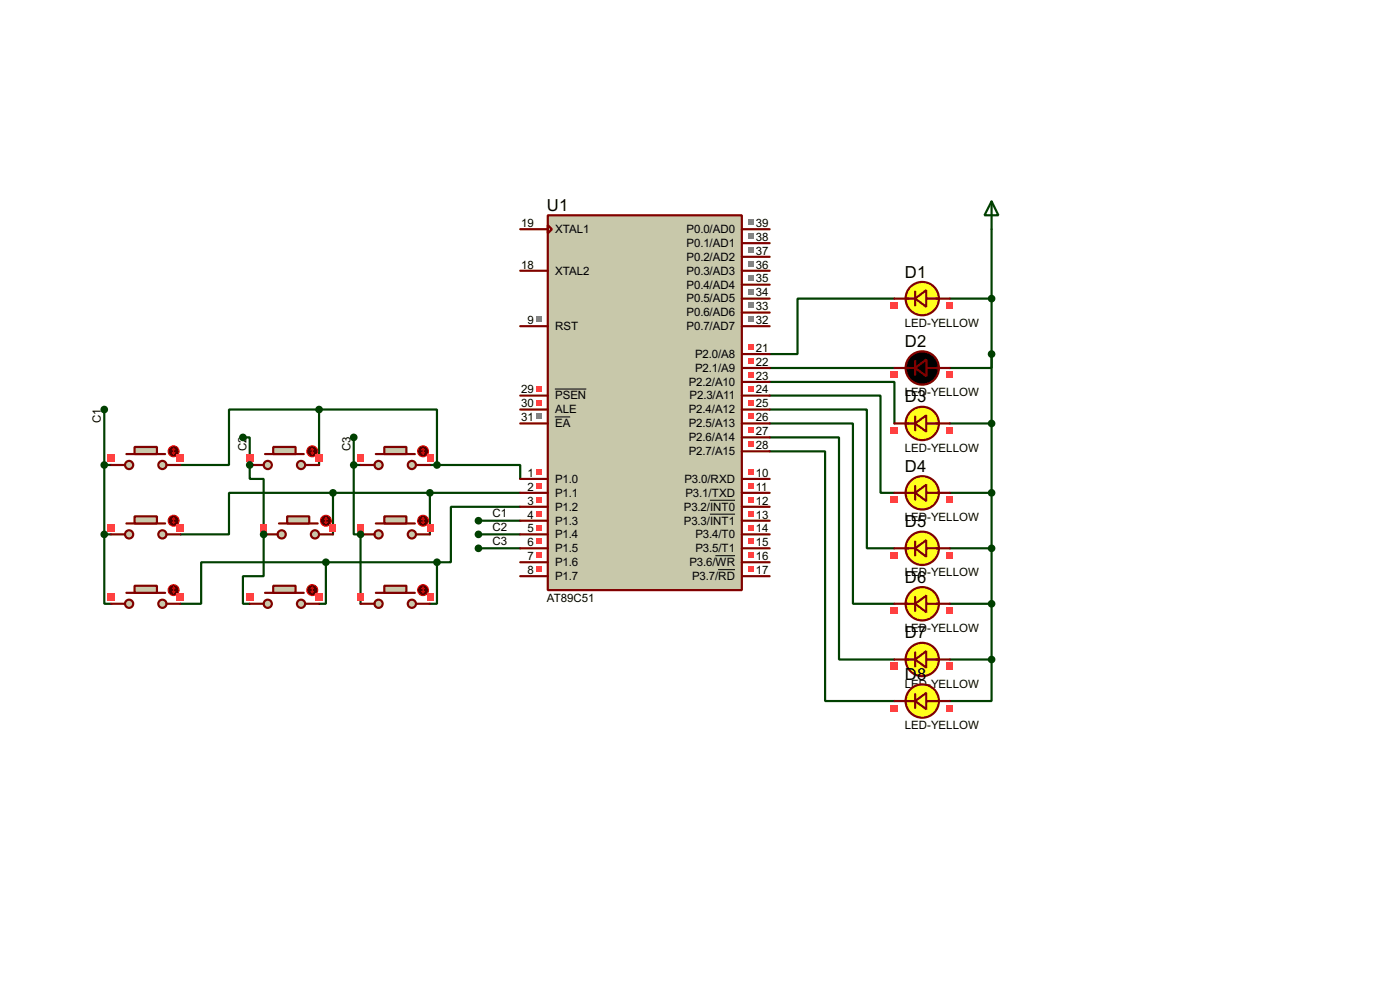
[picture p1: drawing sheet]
<svg xmlns="http://www.w3.org/2000/svg" width="256mm" height="180mm" viewBox="0 0 256 180" stroke-linecap="round" stroke-linejoin="round" font-family="sans-serif">
<g fill="none" stroke="#004000" stroke-width=".4">
<path d="M163.9 54.7h-17.8v10.1h-5.1M174 54.7h7.7M181.7 42v78.7M19.1 75v22.8M58.5 75h-16.5v10.1h-8.9M58.5 75h21.6v10.1M58.5 75v10.1M141 69.9h22.9v7.6M141 72.4h20.3v17.8h2.6M141 75h17.8v25.4h5.1M141 77.5h15.3v33h7.6M141 67.4h22.9"/>
<path d="M174 77.5h7.7M181.7 64.8v2.6h-7.7M19.1 97.8v12.7h1.3M19.1 85.1h1.3M19.1 97.8h1.3M61 90.2h-19v7.6h-8.9M61 90.2h34.3M61 90.2v7.6M78.8 85.1h1.3M78.8 90.2v7.6M80.1 85.1h15.2v2.6M95.3 92.8h-12.7v10.1h-2.5"/>
<path d="M141 80.1h12.7v40.6h10.2M141 82.6h10.2v45.7h12.7M174 90.2h7.7M59.7 102.9h-22.8v7.6h-3.8M59.7 102.9v7.6h-1.2M59.7 102.9h20.4M80.1 102.9v7.6h-1.3M174 100.4h7.7M174 110.5h7.7M174 120.7h7.7M181.7 120.7v7.6h-7.7"/>
</g>
<circle cx="48.3" cy="97.8" r=".2" fill="#004000"/>
<path d="M45.8 85.1v2.6h2.5v17.8h-3.8v5h1.3" fill="none" stroke="#004000" stroke-width=".4"/>
<circle cx="45.8" cy="85.1" r=".2" fill="#004000"/>
<path d="M44.5 80.1h1.3v5M64.8 85.1v12.7h1.3M64.8 85.1h1.3M64.8 80.1v5" fill="none" stroke="#004000" stroke-width=".4"/>
<circle cx="66.1" cy="97.8" r=".2" fill="#004000"/>
<path d="M66.1 97.8v12.7M87.7 95.3h7.6M87.7 97.8h7.6M87.7 100.4h7.6" fill="none" stroke="#004000" stroke-width=".4"/>
<path d="M100.4 39.4h35.5v68.6h-35.5z" fill="#c8c8aa" stroke="#800000" stroke-width=".4"/>
<g fill="none" stroke="#800000" stroke-width=".4">
<path d="M95.3 49.6h5.1M95.3 42h5.1M95.3 59.7h5.1M100.4 41.2l.7 .8-.7 .7zM135.9 49.6h5.1M135.9 42h5.1M135.9 59.7h5.1M135.9 44.5h5.1M135.9 47h5.1M135.9 52.1h5.1M135.9 54.7h5.1M135.9 57.2h5.1"/>
<path d="M95.3 75h5.1M95.3 77.5h5.1M95.3 72.4h5.1M135.9 75h5.1M135.9 77.5h5.1M135.9 72.4h5.1M135.9 64.8h5.1M135.9 67.4h5.1M135.9 69.9h5.1M95.3 87.7h5.1M95.3 90.2h5.1M95.3 92.8h5.1"/>
<path d="M95.3 95.3h5.1M95.3 97.8h5.1M135.9 87.7h5.1M135.9 90.2h5.1M135.9 92.8h5.1M135.9 95.3h5.1M135.9 97.8h5.1M135.9 82.6h5.1M135.9 80.1h5.1M95.3 100.4h5.1M95.3 102.9h5.1M95.3 105.5h5.1"/>
<path d="M135.9 100.4h5.1M135.9 102.9h5.1M135.9 105.5h5.1"/>
</g>
<path d="M101.7 76.3h2.8M101.7 71.2h5.7M130.1 91.6h4.6M130.1 94.1h4.6M131.1 101.7h3.6M131.6 104.3h3.1" fill="none" stroke="#000" stroke-width=".18"/>
<path d="M98.2 73.2h1v1h-1z" fill="#ff4040"/>
<path d="M98.2 75.7h1v1.1h-1z" fill="#808080"/>
<path d="M98.2 70.7h1v1h-1z" fill="#ff4040"/>
<g fill="#808080">
<path d="M98.2 58h1v1h-1z"/>
<path d="M137.1 40.2h1v1h-1z"/>
<path d="M137.1 42.7h1v1h-1z"/>
<path d="M137.1 45.3h1v1h-1z"/>
<path d="M137.1 47.8h1v1h-1z"/>
<path d="M137.1 50.3h1v1.1h-1z"/>
<path d="M137.1 52.9h1v1h-1z"/>
<path d="M137.1 55.4h1v1h-1z"/>
<path d="M137.1 58h1v1h-1z"/>
</g>
<g fill="#ff4040">
<path d="M98.2 85.9h1v1h-1z"/>
<path d="M98.2 88.4h1v1.1h-1z"/>
<path d="M98.2 91h1v1h-1z"/>
<path d="M98.2 93.5h1v1h-1z"/>
<path d="M98.2 96.1h1v1h-1z"/>
<path d="M98.2 98.6h1v1h-1z"/>
<path d="M98.2 101.1h1v1.1h-1z"/>
<path d="M98.2 103.7h1v1h-1z"/>
<path d="M137.1 85.9h1v1h-1z"/>
<path d="M137.1 88.4h1v1.1h-1z"/>
<path d="M137.1 91h1v1h-1z"/>
<path d="M137.1 93.5h1v1h-1z"/>
<path d="M137.1 96.1h1v1h-1z"/>
<path d="M137.1 103.7h1v1h-1z"/>
<path d="M137.1 101.1h1v1.1h-1z"/>
<path d="M137.1 98.6h1v1h-1z"/>
<path d="M137.1 80.8h1v1h-1z"/>
<path d="M137.1 63h1v1.1h-1z"/>
<path d="M137.1 65.6h1v1h-1z"/>
<path d="M137.1 68.1h1v1h-1z"/>
<path d="M137.1 70.7h1v1h-1z"/>
<path d="M137.1 73.2h1v1h-1z"/>
<path d="M137.1 75.7h1v1.1h-1z"/>
<path d="M137.1 78.3h1v1h-1z"/>
</g>
<circle cx="168.9" cy="54.7" r="3.1" fill="#ffff1c" stroke="#800000" stroke-width=".4"/>
<path d="M165.9 54.7h1.8M167.7 53.4v2.5M169.7 54.7h2.3" fill="none" stroke="#800000" stroke-width=".4"/>
<path d="M167.7 54.7l2-1.6v3.1z" fill="#ffff2f" stroke="#800000" stroke-width=".4"/>
<path d="M163.9 54.7h2.5M171.5 54.7h2.5" fill="none" stroke="#800000" stroke-width=".4"/>
<g fill="#ff4040">
<path d="M173.4 55.3h1.3v1.3h-1.3z"/>
<path d="M163.2 55.3h1.3v1.3h-1.3z"/>
</g>
<path d="M181.7 36.9l1.2 2.5h-2.5zM181.7 36.9v5.1" fill="none" stroke="#004000" stroke-width=".4"/>
<g fill="#000" stroke="#800000" stroke-width=".4">
<path d="M167.7 67.4l2-1.6v3.1z"/>
<circle cx="168.9" cy="67.4" r="3.1"/>
</g>
<path d="M163.9 67.4h3.8M167.7 66.1v2.5M169.7 67.4h4.3" fill="none" stroke="#800000" stroke-width=".4"/>
<path d="M167.9 67.4h2.1M168.5 66.9h1v1h-1zM169 66.3v2.1" fill="none" stroke="#000040" stroke-width=".2"/>
<g fill="#ff4040">
<path d="M173.4 68h1.3v1.3h-1.3z"/>
<path d="M163.2 68h1.3v1.3h-1.3z"/>
</g>
<circle cx="168.9" cy="77.5" r="3.1" fill="#ffff1c" stroke="#800000" stroke-width=".4"/>
<path d="M165.9 77.5h1.8M167.7 76.3v2.5M169.7 77.5h2.3" fill="none" stroke="#800000" stroke-width=".4"/>
<path d="M167.7 77.5l2-1.5v3z" fill="#ffff2f" stroke="#800000" stroke-width=".4"/>
<path d="M163.9 77.5h2.5M171.5 77.5h2.5" fill="none" stroke="#800000" stroke-width=".4"/>
<g fill="#ff4040">
<path d="M173.4 78.2h1.3v1.2h-1.3z"/>
<path d="M163.2 78.2h1.3v1.2h-1.3z"/>
</g>
<circle cx="168.9" cy="90.2" r="3.1" fill="#ffff1c" stroke="#800000" stroke-width=".4"/>
<path d="M165.9 90.2h1.8M167.7 89v2.5M169.7 90.2h2.3" fill="none" stroke="#800000" stroke-width=".4"/>
<path d="M167.7 90.2l2-1.5v3z" fill="#ffff2f" stroke="#800000" stroke-width=".4"/>
<path d="M163.9 90.2h2.5M171.5 90.2h2.5" fill="none" stroke="#800000" stroke-width=".4"/>
<g fill="#ff4040">
<path d="M173.4 90.9h1.3v1.2h-1.3z"/>
<path d="M163.2 90.9h1.3v1.2h-1.3z"/>
</g>
<g fill="#004000" stroke="#004000" stroke-width=".4">
<circle cx="181.6" cy="54.7" r=".5"/>
<circle cx="181.6" cy="64.8" r=".5"/>
<circle cx="181.6" cy="77.5" r=".5"/>
</g>
<circle cx="168.9" cy="100.4" r="3.1" fill="#ffff1c" stroke="#800000" stroke-width=".4"/>
<path d="M167.7 99.1v2.6M165.9 100.4h1.8M169.7 100.4h2.3" fill="none" stroke="#800000" stroke-width=".4"/>
<path d="M167.7 100.4l2-1.5v3z" fill="#ffff2f" stroke="#800000" stroke-width=".4"/>
<path d="M163.9 100.4h2.5M171.5 100.4h2.5" fill="none" stroke="#800000" stroke-width=".4"/>
<g fill="#ff4040">
<path d="M173.4 101h1.3v1.3h-1.3z"/>
<path d="M163.2 101h1.3v1.3h-1.3z"/>
</g>
<circle cx="168.9" cy="110.5" r="3.1" fill="#ffff1c" stroke="#800000" stroke-width=".4"/>
<path d="M165.9 110.5h1.8M167.7 109.3v2.5M169.7 110.5h2.3" fill="none" stroke="#800000" stroke-width=".4"/>
<path d="M167.7 110.5l2-1.5v3.1z" fill="#ffff2f" stroke="#800000" stroke-width=".4"/>
<path d="M163.9 110.5h2.5M171.5 110.5h2.5" fill="none" stroke="#800000" stroke-width=".4"/>
<g fill="#ff4040">
<path d="M173.4 111.2h1.3v1.2h-1.3z"/>
<path d="M163.2 111.2h1.3v1.2h-1.3z"/>
</g>
<g fill="#004000" stroke="#004000" stroke-width=".4">
<circle cx="181.6" cy="90.2" r=".5"/>
<circle cx="181.6" cy="100.4" r=".5"/>
</g>
<circle cx="168.9" cy="120.7" r="3.1" fill="#ffff1c" stroke="#800000" stroke-width=".4"/>
<path d="M167.7 119.4v2.6M165.9 120.7h1.8M169.7 120.7h2.3" fill="none" stroke="#800000" stroke-width=".4"/>
<path d="M167.7 120.7l2-1.5v3z" fill="#ffff2f" stroke="#800000" stroke-width=".4"/>
<path d="M163.9 120.7h2.5M171.5 120.7h2.5" fill="none" stroke="#800000" stroke-width=".4"/>
<g fill="#ff4040">
<path d="M173.4 121.3h1.3v1.3h-1.3z"/>
<path d="M163.2 121.3h1.3v1.3h-1.3z"/>
</g>
<circle cx="168.9" cy="128.3" r="3.1" fill="#ffff1c" stroke="#800000" stroke-width=".4"/>
<path d="M165.9 128.3h1.8M167.7 127.1v2.5M169.7 128.3h2.3" fill="none" stroke="#800000" stroke-width=".4"/>
<path d="M167.7 128.3l2-1.5v3z" fill="#ffff2f" stroke="#800000" stroke-width=".4"/>
<path d="M163.9 128.3h2.5M171.5 128.3h2.5" fill="none" stroke="#800000" stroke-width=".4"/>
<g fill="#ff4040">
<path d="M173.4 129h1.3v1.2h-1.3z"/>
<path d="M163.2 129h1.3v1.2h-1.3z"/>
</g>
<g fill="#004000" stroke="#004000" stroke-width=".4">
<circle cx="181.6" cy="110.5" r=".5"/>
<circle cx="181.6" cy="120.7" r=".5"/>
</g>
<g fill="#c8c8aa" stroke="#800000" stroke-width=".4">
<circle cx="29.7" cy="85.1" r=".75"/>
<circle cx="23.6" cy="85.1" r=".75"/>
</g>
<path d="M23.2 83.1h7.1" fill="none" stroke="#800000" stroke-width=".4"/>
<path d="M24.7 81.8h4.1v1.3h-4.1z" fill="#c8c8aa" stroke="#800000" stroke-width=".4"/>
<path d="M20.4 85.1h2.5M30.5 85.1h2.6" fill="none" stroke="#800000" stroke-width=".4"/>
<circle cx="31.8" cy="82.6" r="1" fill="#400000" stroke="#f00" stroke-width=".2"/>
<path d="M31.6 82.9l.2 .2M31.8 82.1v1M31.8 82.1l-.2 .3M31.8 82.1l.3 .3M32.1 82.9l-.3 .2" fill="none" stroke="#f00" stroke-width=".2"/>
<g fill="#ff4040">
<path d="M19.7 83.2h1.3v1.3h-1.3z"/>
<path d="M32.4 83.2h1.3v1.3h-1.3z"/>
</g>
<g fill="#c8c8aa" stroke="#800000" stroke-width=".4">
<circle cx="55.1" cy="85.1" r=".75"/>
<circle cx="49" cy="85.1" r=".75"/>
</g>
<path d="M48.6 83.1h7.1" fill="none" stroke="#800000" stroke-width=".4"/>
<path d="M50.1 81.8h4.1v1.3h-4.1z" fill="#c8c8aa" stroke="#800000" stroke-width=".4"/>
<path d="M45.8 85.1h2.5M55.9 85.1h2.6" fill="none" stroke="#800000" stroke-width=".4"/>
<circle cx="57.2" cy="82.6" r="1" fill="#400000" stroke="#f00" stroke-width=".2"/>
<path d="M57 82.9l.2 .2M57.2 82.1v1M57.2 82.1l-.2 .3M57.2 82.1l.3 .3M57.5 82.9l-.3 .2" fill="none" stroke="#f00" stroke-width=".2"/>
<g fill="#ff4040">
<path d="M45.1 83.2h1.3v1.3h-1.3z"/>
<path d="M57.8 83.2h1.3v1.3h-1.3z"/>
</g>
<g fill="#c8c8aa" stroke="#800000" stroke-width=".4">
<circle cx="75.4" cy="85.1" r=".75"/>
<circle cx="69.3" cy="85.1" r=".75"/>
</g>
<path d="M68.9 83.1h7.1" fill="none" stroke="#800000" stroke-width=".4"/>
<path d="M70.4 81.8h4.1v1.3h-4.1z" fill="#c8c8aa" stroke="#800000" stroke-width=".4"/>
<path d="M66.1 85.1h2.5M76.3 85.1h2.5" fill="none" stroke="#800000" stroke-width=".4"/>
<circle cx="77.5" cy="82.6" r="1" fill="#400000" stroke="#f00" stroke-width=".2"/>
<path d="M77.3 82.9l.2 .2M77.5 82.1v1M77.5 82.1l-.2 .3M77.5 82.1l.3 .3M77.8 82.9l-.3 .2" fill="none" stroke="#f00" stroke-width=".2"/>
<g fill="#ff4040">
<path d="M65.5 83.2h1.2v1.3h-1.2z"/>
<path d="M78.2 83.2h1.2v1.3h-1.2z"/>
</g>
<g fill="#c8c8aa" stroke="#800000" stroke-width=".4">
<circle cx="29.7" cy="97.8" r=".75"/>
<circle cx="23.6" cy="97.8" r=".75"/>
</g>
<path d="M23.2 95.8h7.1" fill="none" stroke="#800000" stroke-width=".4"/>
<path d="M24.7 94.5h4.1v1.3h-4.1z" fill="#c8c8aa" stroke="#800000" stroke-width=".4"/>
<path d="M20.4 97.8h2.5M30.5 97.8h2.6" fill="none" stroke="#800000" stroke-width=".4"/>
<circle cx="31.8" cy="95.3" r="1" fill="#400000" stroke="#f00" stroke-width=".2"/>
<path d="M31.6 95.6l.2 .2M31.8 94.8v1M31.8 94.8l-.2 .3M31.8 94.8l.3 .3M32.1 95.6l-.3 .2" fill="none" stroke="#f00" stroke-width=".2"/>
<g fill="#ff4040">
<path d="M19.7 95.9h1.3v1.3h-1.3z"/>
<path d="M32.4 95.9h1.3v1.3h-1.3z"/>
</g>
<g fill="#c8c8aa" stroke="#800000" stroke-width=".4">
<circle cx="29.7" cy="110.5" r=".75"/>
<circle cx="23.6" cy="110.5" r=".75"/>
</g>
<path d="M23.2 108.5h7.1" fill="none" stroke="#800000" stroke-width=".4"/>
<path d="M24.7 107.2h4.1v1.3h-4.1z" fill="#c8c8aa" stroke="#800000" stroke-width=".4"/>
<path d="M20.4 110.5h2.5M30.5 110.5h2.6" fill="none" stroke="#800000" stroke-width=".4"/>
<circle cx="31.8" cy="108" r="1" fill="#400000" stroke="#f00" stroke-width=".2"/>
<path d="M31.6 108.3l.2 .2M31.8 107.5v1M31.8 107.5l-.2 .3M31.8 107.5l.3 .3M32.1 108.3l-.3 .2" fill="none" stroke="#f00" stroke-width=".2"/>
<g fill="#ff4040">
<path d="M19.7 108.6h1.3v1.3h-1.3z"/>
<path d="M32.4 108.6h1.3v1.3h-1.3z"/>
</g>
<g fill="#c8c8aa" stroke="#800000" stroke-width=".4">
<circle cx="57.7" cy="97.8" r=".75"/>
<circle cx="51.6" cy="97.8" r=".75"/>
</g>
<path d="M51.1 95.8h7.1" fill="none" stroke="#800000" stroke-width=".4"/>
<path d="M52.6 94.5h4.1v1.3h-4.1z" fill="#c8c8aa" stroke="#800000" stroke-width=".4"/>
<path d="M48.3 97.8h2.6M58.5 97.8h2.5" fill="none" stroke="#800000" stroke-width=".4"/>
<circle cx="59.7" cy="95.3" r="1" fill="#400000" stroke="#f00" stroke-width=".2"/>
<path d="M59.5 95.6l.2 .2M59.7 94.8v1M59.7 94.8l-.2 .3M59.7 94.8l.3 .3M60 95.6l-.3 .2" fill="none" stroke="#f00" stroke-width=".2"/>
<g fill="#ff4040">
<path d="M47.7 95.9h1.2v1.3h-1.2z"/>
<path d="M60.4 95.9h1.2v1.3h-1.2z"/>
</g>
<g fill="#c8c8aa" stroke="#800000" stroke-width=".4">
<circle cx="55.1" cy="110.5" r=".75"/>
<circle cx="49" cy="110.5" r=".75"/>
</g>
<path d="M48.6 108.5h7.1" fill="none" stroke="#800000" stroke-width=".4"/>
<path d="M50.1 107.2h4.1v1.3h-4.1z" fill="#c8c8aa" stroke="#800000" stroke-width=".4"/>
<path d="M45.8 110.5h2.5M55.9 110.5h2.6" fill="none" stroke="#800000" stroke-width=".4"/>
<circle cx="57.2" cy="108" r="1" fill="#400000" stroke="#f00" stroke-width=".2"/>
<path d="M57 108.3l.2 .2M57.2 107.5v1M57.2 107.5l-.2 .3M57.2 107.5l.3 .3M57.5 108.3l-.3 .2" fill="none" stroke="#f00" stroke-width=".2"/>
<g fill="#ff4040">
<path d="M45.1 108.6h1.3v1.3h-1.3z"/>
<path d="M57.8 108.6h1.3v1.3h-1.3z"/>
</g>
<g fill="#c8c8aa" stroke="#800000" stroke-width=".4">
<circle cx="75.4" cy="97.8" r=".75"/>
<circle cx="69.3" cy="97.8" r=".75"/>
</g>
<path d="M68.9 95.8h7.1" fill="none" stroke="#800000" stroke-width=".4"/>
<path d="M70.4 94.5h4.1v1.3h-4.1z" fill="#c8c8aa" stroke="#800000" stroke-width=".4"/>
<path d="M66.1 97.8h2.5M76.3 97.8h2.5" fill="none" stroke="#800000" stroke-width=".4"/>
<circle cx="77.5" cy="95.3" r="1" fill="#400000" stroke="#f00" stroke-width=".2"/>
<path d="M77.3 95.6l.2 .2M77.5 94.8v1M77.5 94.8l-.2 .3M77.5 94.8l.3 .3M77.8 95.6l-.3 .2" fill="none" stroke="#f00" stroke-width=".2"/>
<g fill="#ff4040">
<path d="M65.5 95.9h1.2v1.3h-1.2z"/>
<path d="M78.2 95.9h1.2v1.3h-1.2z"/>
</g>
<g fill="#c8c8aa" stroke="#800000" stroke-width=".4">
<circle cx="75.4" cy="110.5" r=".75"/>
<circle cx="69.3" cy="110.5" r=".75"/>
</g>
<path d="M68.9 108.5h7.1" fill="none" stroke="#800000" stroke-width=".4"/>
<path d="M70.4 107.2h4.1v1.3h-4.1z" fill="#c8c8aa" stroke="#800000" stroke-width=".4"/>
<path d="M66.1 110.5h2.5M76.3 110.5h2.5" fill="none" stroke="#800000" stroke-width=".4"/>
<circle cx="77.5" cy="108" r="1" fill="#400000" stroke="#f00" stroke-width=".2"/>
<path d="M77.3 108.3l.2 .2M77.5 107.5v1M77.5 107.5l-.2 .3M77.5 107.5l.3 .3M77.8 108.3l-.3 .2" fill="none" stroke="#f00" stroke-width=".2"/>
<g fill="#ff4040">
<path d="M65.5 108.6h1.2v1.3h-1.2z"/>
<path d="M78.2 108.6h1.2v1.3h-1.2z"/>
</g>
<g fill="#004000" stroke="#004000" stroke-width=".4">
<circle cx="58.4" cy="75" r=".5"/>
<circle cx="80" cy="85.1" r=".5"/>
<circle cx="61" cy="90.2" r=".5"/>
<circle cx="59.7" cy="102.9" r=".5"/>
<circle cx="78.7" cy="90.2" r=".5"/>
<circle cx="80" cy="102.9" r=".5"/>
<circle cx="19.1" cy="97.8" r=".5"/>
<circle cx="19.1" cy="85.1" r=".5"/>
<circle cx="19.1" cy="75" r=".5"/>
<circle cx="48.3" cy="97.8" r=".5"/>
<circle cx="45.7" cy="85.1" r=".5"/>
<circle cx="44.5" cy="80.1" r=".5"/>
<circle cx="64.8" cy="80.1" r=".5"/>
<circle cx="64.8" cy="85.1" r=".5"/>
<circle cx="66" cy="97.8" r=".5"/>
<circle cx="87.6" cy="95.3" r=".5"/>
<circle cx="87.6" cy="97.8" r=".5"/>
<circle cx="87.6" cy="100.4" r=".5"/>
</g>
<g font-size="3.4">
<text x="100.2" y="38.6">U1</text>
<text x="165.8" y="50.8">D1</text>
<text x="165.8" y="63.5">D2</text>
<text x="165.8" y="73.7">D3</text>
<text x="165.8" y="86.4">D4</text>
<text x="165.8" y="96.5">D5</text>
<text x="165.8" y="106.7">D6</text>
<text x="165.8" y="116.9">D7</text>
<text x="165.8" y="124.5">D8</text>
</g>
<g font-size="2.4">
<text x="95.5" y="41.6">19</text>
<text x="138.5" y="41.6">39</text>
<text x="101.7" y="42.7">XTAL1</text>
<text x="125.8" y="42.7">P0.0/AD0</text>
<text x="125.8" y="45.2">P0.1/AD1</text>
<text x="125.8" y="47.7">P0.2/AD2</text>
<text x="138.5" y="44.1">38</text>
<text x="138.5" y="46.6">37</text>
<text x="95.5" y="49.2">18</text>
<text x="101.7" y="50.3">XTAL2</text>
<text x="125.8" y="50.3">P0.3/AD3</text>
<text x="125.8" y="52.8">P0.4/AD4</text>
<text x="138.5" y="49.2">36</text>
<text x="138.5" y="51.7">35</text>
<text x="96.7" y="59.3">9</text>
<text x="125.8" y="55.4">P0.5/AD5</text>
<text x="125.8" y="57.9">P0.6/AD6</text>
<text x="138.5" y="54.3">34</text>
<text x="138.5" y="56.8">33</text>
<text x="138.5" y="59.3">32</text>
<text x="165.7" y="59.8">LED-YELLOW</text>
<text x="101.7" y="60.4">RST</text>
<text x="125.8" y="60.4">P0.7/AD7</text>
<text x="127.3" y="65.5">P2.0/A8</text>
<text x="138.5" y="64.4">21</text>
<text x="95.5" y="72">29</text>
<text x="126.2" y="70.6">P2.2/A10</text>
<text x="127.3" y="68.1">P2.1/A9</text>
<text x="138.5" y="67">22</text>
<text x="138.5" y="69.5">23</text>
<text x="138.5" y="72">24</text>
<text x="18.5" y="77.5" transform="rotate(-90 18.5 77.5)">C1</text>
<text x="95.5" y="74.6">30</text>
<text x="95.5" y="77.1">31</text>
<text x="101.7" y="75.7">ALE</text>
<text x="101.7" y="73.1">PSEN</text>
<text x="126.2" y="75.7">P2.4/A12</text>
<text x="126.3" y="73.1">P2.3/A11</text>
<text x="138.5" y="74.6">25</text>
<text x="138.5" y="77.1">26</text>
<text x="165.7" y="72.5">LED-YELLOW</text>
<text x="45.2" y="82.6" transform="rotate(-90 45.2 82.6)">C2</text>
<text x="64.2" y="82.6" transform="rotate(-90 64.2 82.6)">C3</text>
<text x="101.7" y="78.2">EA</text>
<text x="126.2" y="83.3">P2.7/A15</text>
<text x="126.2" y="78.2">P2.5/A13</text>
<text x="126.2" y="80.8">P2.6/A14</text>
<text x="138.5" y="82.2">28</text>
<text x="138.5" y="79.7">27</text>
<text x="165.7" y="82.7">LED-YELLOW</text>
<text x="96.7" y="87.3">1</text>
<text x="96.7" y="89.8">2</text>
<text x="101.7" y="88.4">P1.0</text>
<text x="125.4" y="88.4">P3.0/RXD</text>
<text x="138.5" y="87.3">10</text>
<text x="138.5" y="89.8">11</text>
<text x="90.2" y="94.7">C1</text>
<text x="96.7" y="92.4">3</text>
<text x="96.7" y="94.9">4</text>
<text x="101.7" y="90.9">P1.1</text>
<text x="101.7" y="93.5">P1.2</text>
<text x="125.3" y="93.5">P3.2/INT0</text>
<text x="125.6" y="90.9">P3.1/TXD</text>
<text x="138.5" y="92.4">12</text>
<text x="138.5" y="94.9">13</text>
<text x="165.7" y="95.4">LED-YELLOW</text>
<text x="90.2" y="97.2">C2</text>
<text x="90.2" y="99.8">C3</text>
<text x="96.7" y="97.4">5</text>
<text x="96.7" y="100">6</text>
<text x="101.7" y="96">P1.3</text>
<text x="101.7" y="98.5">P1.4</text>
<text x="101.7" y="101.1">P1.5</text>
<text x="125.3" y="96">P3.3/INT1</text>
<text x="127.4" y="98.5">P3.4/T0</text>
<text x="127.4" y="101.1">P3.5/T1</text>
<text x="138.5" y="97.4">14</text>
<text x="138.5" y="100">15</text>
<text x="96.7" y="102.5">7</text>
<text x="96.7" y="105.1">8</text>
<text x="101.7" y="103.6">P1.6</text>
<text x="101.7" y="106.2">P1.7</text>
<text x="126.3" y="103.6">P3.6/WR</text>
<text x="126.8" y="106.2">P3.7/RD</text>
<text x="138.5" y="105.1">17</text>
<text x="138.5" y="102.5">16</text>
<text x="165.7" y="105.5">LED-YELLOW</text>
<text x="100.2" y="110.1">AT89C51</text>
<text x="165.7" y="115.7">LED-YELLOW</text>
<text x="165.7" y="125.9">LED-YELLOW</text>
<text x="165.7" y="133.5">LED-YELLOW</text>
</g>
</svg>
